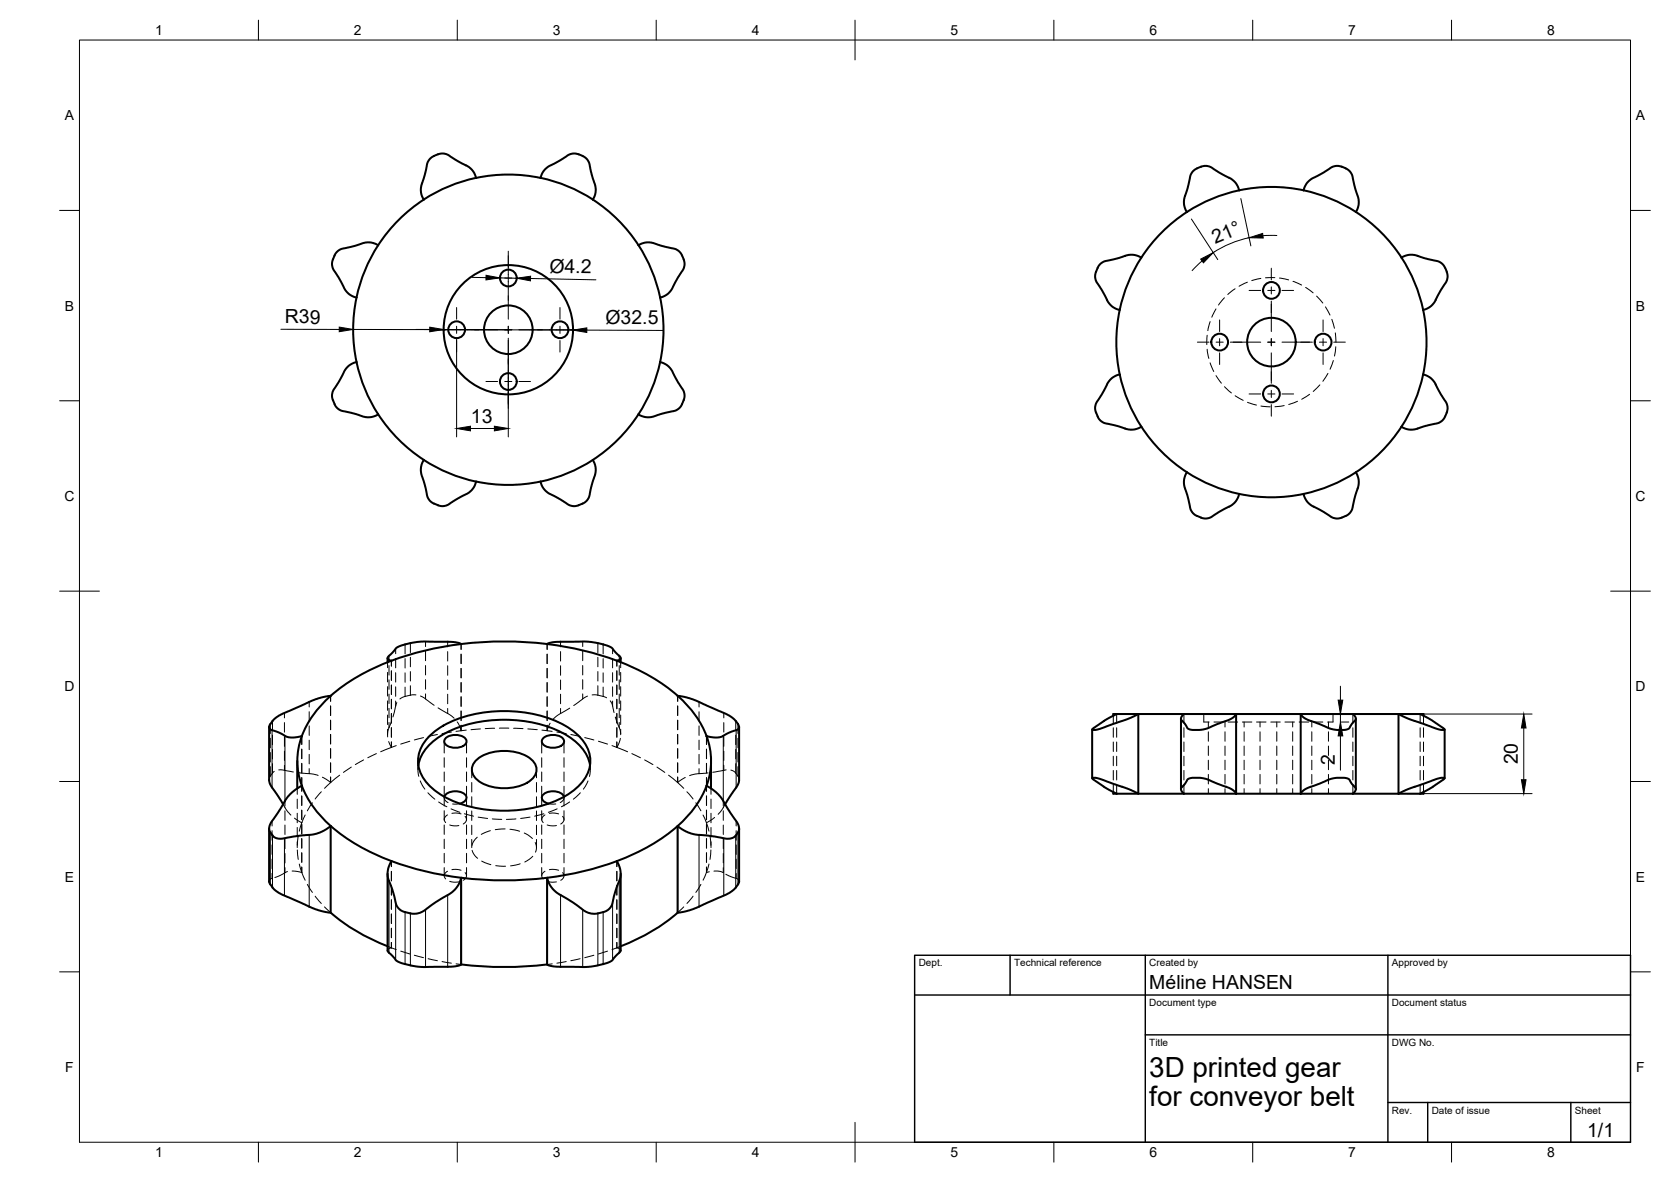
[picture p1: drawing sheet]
<svg xmlns="http://www.w3.org/2000/svg" width="420mm" height="297mm" viewBox="0 0 420 297" stroke-linecap="round" stroke-linejoin="round" font-family="sans-serif">
<!-- layer: Visible -->
<g fill="none" stroke="#000" stroke-width=".51">
<path d="M109.1 39.2l-1 .7-.5 .8-1.7 5.9v1.9l.7 1.7M109.1 39.2l2-.6 1.5 .3 5.5 3.2 1 1.2 .6 1.4M145.5 38.8l-1-.2-1.2 .2-5.3 3-1.4 1.3-.7 1.6M145.5 38.8l1 .4M146.5 39.2l1 .7 .5 .8 1.7 5.9v1.9l-.6 1.7M106.6 50.2a39 39 0 0 0-17 24.5M106.6 50.1a39.1 39.1 0 0 1 42.5 0M149.1 50.2a39 39 0 0 1 16.9 24.5M301 42.3l-1 .7-.6 .9-.8 3.3-.8 2.4-.1 1.7 .7 2M301 42.3l1.9-.6 1.7 .4 5.5 3.3 .8 .9 .7 1.5M327.8 47.8l.6-1.5 .8-.9 5.5-3.3 1.3-.4 1.9 .4 1.4 .9 .7 1.1 1.7 6.4-.2 1.5-.6 1.3M327.8 47.8a39 39 0 0 1 24.6 16.9"/>
<path d="M327.8 47.8a39 39 0 0 0-40.8 16.9M83.7 65.2l-.2 .9 .2 1.3 2.9 5.2 1.3 1.4 1.7 .8M89.6 74.8a39 39 0 0 0 5.5 29.3M95.1 61.6l-1.3-.5-1.5-.2-6.4 1.7-1.3 .9-.9 1.7M160.5 61.6l1.3-.5 1.5-.2 6.5 1.7 1.1 .7 .8 1.4 .4 1.4-.3 1.7-3.4 5.5-.9 .8-1.5 .7M166 74.8a39 39 0 0 1 0 16.2M275.6 68.3l-.2 .9 .2 1.4 1.6 2.6 1.4 2.6 1.4 1.4 1.5 .7M287 64.8l-1.4-.6-1.4-.2-6.5 1.7-1.3 .9-.8 1.7M287 64.7a39 39 0 0 0 0 42.5M352.4 64.8l1.9-.8 1.7 .2 2.5 .8 3.3 .7 .9 .7 .6 .9M352.4 64.7a39 39 0 0 1 0 42.5M363.4 67.3l.4 1"/>
<path d="M363.8 68.3l.2 .9-.2 1.4-1.7 2.6-1.3 2.6-1.4 1.4-1.6 .7M89.6 91l-1.7 .8-1.3 1.4-2.9 5.1-.2 .9 .2 1.4M166 91l1.7 .8 1.3 1.4 2.9 5.1 .2 .9-.2 1.4M166 91a39 39 0 0 1-5.5 13.1M281.5 94.1l-1.5 .6-.9 .8-3.3 5.5-.4 1.8 .6 1.9 .6 .9 1 .7 3.3 .7 2.4 .8 1.7 .2 2-.8M357.8 94.1l1.6 .6 .9 .8 3.3 5.5 .4 1.8-.6 1.9M83.7 100.5l.4 1M84.1 101.6l.7 .9 .9 .7 3.3 .7 2.4 .8 1.7 .1 2-.7M95.1 104.1a39 39 0 0 0 11.5 11.5M106.6 115.6l-.7 1.7v1.8l1.7 6 .5 .8 1 .7 2 .6 1.5-.3 5.5-3.2 1-1.2 .6-1.5M106.6 115.6a39.1 39.1 0 0 0 42.5 0M149.1 115.6l.5 1.3 .2 1.6-1.6 6.2-.4 .8-.6 .7-1.7 .8"/>
<path d="M160.5 104.1a39 39 0 0 1-11.4 11.5M171.5 101.6l-.6 .9-1 .7-3.3 .7-2.4 .8-1.7 .1-2-.7M171.9 100.5l-.4 1M287 107.2a39 39 0 0 0 40.8 16.9M298.4 118.7l-.7 2 .1 1.7 .8 2.4 .8 3.3 .6 .9 1 .7M340.9 118.7l.6 1.3 .2 1.5-1.7 6.4-.9 1.3-1.7 .9M352.4 107.2a39 39 0 0 1-24.6 16.9M363.3 104.7l-.6 .9-.9 .7-3.3 .7-2.5 .8-1.7 .2-1.9-.8M135.9 121l.7 1.7 1.4 1.3 5.3 3 .9 .2 1.3-.2M301 129.7l1 .4M311.6 124.1l-.7 1.6-1.4 1.4-2.7 1.4-2.6 1.6-.9 .2-1.3-.2M327.8 124.1l.6 1.6 1.4 1.4 2.7 1.4 2.6 1.6 .9 .2 1.4-.2"/>
<path d="M83.1 174.9l-3.6 .8-8.4 3.7-2.1 1.2-1 1.4M83.2 174.9a25.8 25.8 0 0 0-7.3 10.1M97.5 165.4v1M98.4 166a49.2 49.2 0 0 0-15.2 8.9M101.9 162l-2.2 .8-2 2.2-.2 .3v.4l.9 .3M116 161.8l-.9-.3-1.6-.2-7.1-.1-4.5 .7M116 161.8a77.1 77.1 0 0 0-17.6 4.2M116 161.8a89.5 89.5 0 0 1 21.6 0M137.6 161.8h.1M137.6 161.8a77.1 77.1 0 0 1 17.5 4.2M150.3 161.6l-3.2-.4-6.3 .1-1.7 .1-1.5 .4M150.3 161.6l2.3 .6 1.3 .6 2.1 2.5-.1 .5-.8 .2"/>
<path d="M155.1 166a42.8 42.8 0 0 1 19.4 13.3l1.8 2.8 1.4 2.9M156.1 165.4v1M170.4 174.9l3.7 .8 8.7 3.8 2 1.4 1 1.7-.1 .5-.3 .3-2.2 .8-1.8 1-1.7 .1-2-.3M280.8 179.4h-.9v.5M297.3 179.8l.4-.4h13.1l-.8 .9-.9 .6-5.5 2.2-1.9 .3h-1.9l-1.1-.3-.8-1.3-.9-.9v-.5zM297.7 179.4h-11.5v20.1l-2.5-1.2-6.8-2.5-1.4-.3h-.9l.4 .4 2.8 2 3 1.6M327 179.4h-16.2v20.1l-.8-.9-.9-.6-5.5-2.2-1.9-.3h-1.9l-1.1 .3-1.8 2.4 .1 .5 .7 .8M327 179.4h13.2l.6 .8 .1 .5-1.8 2.5-1.1 .2h-1.9l-1.8-.3-5.5-2.2-1-.6zM327 179.5v19.9M340.2 179.4h11.4M351.6 179.4h4a2.87 2.87 0 0 1 2.3 .5l2.1 1.1 2.9 2 .3 .4h-.8l-1.4-.3-6.9-2.5zM351.7 179.5v19.9"/>
<path d="M357.1 179.4h.8v.5M67.7 182.7v13.6l.5 1.4 3 4.4M68 182l-.3 .6 .3 .7 2.3 .9 1.9 1 1.6 .1 2.1-.3M74.7 191.2v6.9M75.9 197.5l-2.2 1.4-1.7 1.9-4 6.2-.3 1.1 .3 1.1M75.9 197.5a25.4 25.4 0 0 0 7.3 10.1M75.9 185a17.7 17.7 0 0 0 0 12.5M105.2 192.3a12 12 0 0 1 6.9-8.1 34.2 34.2 0 0 1 29.3 0 12 12 0 0 1 7 8.1M107.6 185.4a24.8 24.8 0 0 1 15.5-6.5 31.6 31.6 0 0 1 20.5 4.4 9.4 9.4 0 0 1 4.7 9.1 12.5 12.5 0 0 1-7.7 8.4 34.2 34.2 0 0 1-29.1-.7 11.8 11.8 0 0 1-6.3-7.7 8.3 8.3 0 0 1 2.4-7zM112.1 185.5a3.8 3.8 0 0 1 5.1 .4 1.69 1.69 0 0 1-1.8 1.9l-1.2 .1a2.37 2.37 0 0 1-2.5-1.6zM119.5 191.3a11.5 11.5 0 0 1 11.1-2 5.8 5.8 0 0 1 4.2 3.4 3.7 3.7 0 0 1-2.3 4 12.4 12.4 0 0 1-12.3-.6 3.2 3.2 0 0 1-.7-4.8zM136.6 185.5a3.8 3.8 0 0 1 5.1 .4 1.69 1.69 0 0 1-1.8 1.9l-1.2 .1a2.37 2.37 0 0 1-2.5-1.6z"/>
<path d="M177.6 197.5l2.3 1.4 1.6 1.9 4 6.2 .3 1.1-.2 1.1a2.57 2.57 0 0 1-1.6 1.4l-1.4 .2-3.7-.7-4.1-.4-2.3-.8-2.1-1.3v21.8M177.6 185h.1M177.7 185a17.7 17.7 0 0 1 0 12.5M177.7 197.5a31 31 0 0 1-14.7 15.3l-3.8 1.9-4.1 1.7M178.8 191.2v6.9M185.8 182.7v13.6l-.5 1.4-3 4.4M274.6 183.4v12.1M274.8 183.1l3-2.1 2.5-1.3a2.37 2.37 0 0 1 1.9-.3h4l-2.5 1.2-7.1 2.6-1.9 .2zM279.9 199v.5h.9M280.8 199.5h16.9M296.9 180.6v17.7M297.7 199.5h29.3"/>
<path d="M327 199.4l.6-.6 .9-.6 5.8-2.4 1.8-.3h1.9l1.2 .3 .8 1.2 .8 1v.7l-.6 .8M327 199.5h13.2M340.2 199.5h11.4M340.9 180.6v17.7M351.6 199.5h5.5M351.7 199.4l2.4-1.1 6.9-2.5 1.4-.3h.8l-.3 .4-2.9 2-2.9 1.6M357.9 199v.5h-.8M363.2 183.4v12.1M67.7 208.2v13.4l.3 .7M83.1 207.6l-2.1 1.3-2.2 .8-4.2 .4-3.6 .7-1.5-.2a2.4 2.4 0 0 1-1.5-1.4M83.1 207.6v21.8l-3.6-.9-8.4-3.6-2.1-1.3-1-1.3M83.2 207.6a48.4 48.4 0 0 0 15.2 8.8"/>
<path d="M97.5 219.6v19.3l2.2 2.5 2.2 .9M98.4 216.4l-.7 1.4-.2 1.3a6.9 6.9 0 0 0 1 4l1.2 4.5 1 1.1 1.2 .5M98.4 216.4a76.5 76.5 0 0 0 17.6 4.2M111.7 200.2a3.4 3.4 0 0 1 4.5-1 1.3 1.3 0 0 1 1.1 1.3 1.3 1.3 0 0 1-1.1 1.3l-.6 .1M141.8 200.2a3.4 3.4 0 0 0-4.5-1 1.3 1.3 0 0 0-1.1 1.3 1.3 1.3 0 0 0 1.1 1.3l.6 .1M155.1 216.4l.7 1.4 .2 1.3a6.9 6.9 0 0 1-1 4l-1.2 4.5-1 1.1-1.1 .5M155.1 216.4a84.7 84.7 0 0 1-39.1 4.2M156.1 219.6v19.3l-2.3 2.6-1.4 .6-2.1 .5M185.8 208.2v13.4l-.6 1.2-1 1-1.7 1.1-8.4 3.6-3.7 .9M83.2 229.3a47.6 47.6 0 0 0 14.3 8.5M116 220.6l-.7 1.8-1.4 1.6-4.3 2.7-2.8 2.1-1.1 .5-1 .3h-1l-1.8-.4M116 220.6v21.8l-.7 .3-1.8 .2-7.1 .1-2-.2-2.5-.5"/>
<path d="M150.3 229.5l-1.5 .1-1.2-.4-3.7-2.5-3.6-2.1-1.1-1-.8-.9-.8-2.1v21.8M151.7 229.2l-1.4 .3M170.4 229.3a47.6 47.6 0 0 1-14.3 8.5M116 242.4a89.5 89.5 0 0 0 21.6 0M137.6 242.4l1.5 .5 1.7 .1h6.3l3.2-.4"/>
<circle cx="127.8" cy="69.9" r="2.11"/>
<circle cx="319.7" cy="73" r="2.11"/>
<circle cx="114.8" cy="82.9" r="2.11"/>
<circle cx="127.8" cy="82.9" r="16.3"/>
<circle cx="127.8" cy="82.9" r="6.1"/>
<circle cx="127.8" cy="95.9" r="2.11"/>
<circle cx="140.8" cy="82.9" r="2.11"/>
<circle cx="306.7" cy="86" r="2.11"/>
<circle cx="319.7" cy="86" r="6.1"/>
<circle cx="319.7" cy="99" r="2.11"/>
<circle cx="332.7" cy="86" r="2.11"/>
</g>
<!-- layer: Hidden Narrow -->
<g fill="none" stroke="#000" stroke-width=".25">
<path d="M71.5 179.2v1.2M77.7 176.4v1.3M77.7 178.9v2.3M83.1 174.9v1.3M83.1 177.4v2.4M97.8 164.8v1.3M97.8 167.3v2.4M97.8 170.8v2.4M97.8 174.4v2.4M97.8 178v2.4M98.4 166v1.4M98.4 168.6v2.4"/>
<path d="M98.4 172.2v2.3M98.4 175.7v2.4M98.4 179.3v2.4M99.5 163v1.3M99.5 165.5v2.3M99.5 169v2.4M99.5 172.6v2.4M99.5 176.2v1.2M101.9 162v2.3M101.9 165.5v2.4M101.9 169.1v2.4M101.9 172.7v2.3"/>
<path d="M103.2 161.6v2.4M103.2 165.2v2.4M103.2 168.8v2.3M103.2 172.3v2.4M107 161.2v1.3M107 163.7v2.3M107 167.2v2.4M107 170.8v2.4M107 174.4v1.2M112.6 161.3v1.2M112.6 163.8v2.3M112.6 167.3v2.4"/>
<path d="M112.6 170.9v2.4M112.6 174.5v2.4M112.6 178v1.3M115.9 161.8v1.4M115.9 164.4v2.4M115.9 168v2.3M115.9 171.5v2.4M115.9 175.1v2.4M115.9 178.7v2.4M137.6 161.8v1.4M137.6 164.4v2.4M137.6 168v2.3"/>
<path d="M137.6 171.5v2.4M137.6 175.1v2.4M137.6 178.7v2.4M140.9 161.3v1.2M140.9 163.8v2.3M140.9 167.3v2.4M140.9 170.9v2.4M140.9 174.5v2.4M140.9 178v1.3M146.5 161.2v1.3M146.5 163.7v2.3M146.5 167.2v2.4"/>
<path d="M146.5 170.8v2.4M146.5 174.4v1.2M150.3 161.6v2.4M150.3 165.2v2.4M150.3 168.8v2.3M150.3 172.3v2.4M151.7 162v2.3M151.7 165.5v2.4M151.7 169.1v2.4M151.7 172.7v2.3M154 163v1.3M154 165.5v2.3"/>
<path d="M154 169v2.4M154 172.6v2.4M154 176.2v1.2M155.1 166v1.4M155.1 168.6v2.4M155.1 172.2v2.3M155.1 175.7v2.4M155.1 179.3v2.4M155.7 164.8v1.3M155.7 167.3v2.4M155.7 170.8v2.4M155.7 174.4v2.4"/>
<path d="M155.7 178v2.4M170.4 174.9v1.3M170.4 177.4v2.4M175.8 176.4v1.3M175.8 178.9v2.3M182 179.2v1.2M68 182v2.3M68 185.5v2.4M68 189.1v2.4M68 192.7v2.3M68.5 181.2v2.4M68.5 184.7v2.4"/>
<path d="M68.5 188.3v2.4M68.5 191.9v2.4M71.5 181.6v2.4M71.5 185.2v2.4M71.5 188.8v2.3M71.5 192.3v1.3M75.9 185.1v2M75.9 188.3v2.4M75.9 191.9v2.4M75.9 195.4v3.4M77.7 182.4v2.4M77.7 186v2.4"/>
<path d="M77.7 189.6v2.4M77.7 193.2v1.2M83.1 181v2.4M83.1 184.6v2.4M83.1 188.1v2.4M83.1 191.7v2.4M83.1 195.3v1.3M97.8 181.6v1.2M98.4 182.9v2.4M98.4 186.4v1.4M115.9 182.3v1.3M137.6 182.3v1.3"/>
<path d="M155.1 182.9v2.4M155.1 186.4v1.4M155.7 181.6v1.2M170.4 181v2.4M170.4 184.6v2.4M170.4 188.1v2.4M170.4 191.7v2.4M170.4 195.3v1.3M175.8 182.4v2.4M175.8 186v2.4M175.8 189.6v2.4M175.8 193.2v1.2"/>
<path d="M177.7 185.1v2M177.7 188.3v2.4M177.7 191.9v2.4M177.7 195.4v3.4M182 181.6v2.4M182 185.2v2.4M182 188.8v2.3M182 192.3v1.3M185 181.2v2.4M185 184.7v2.4M185 188.3v2.4M185 191.9v2.4"/>
<path d="M185.5 182v2.3M185.5 185.5v2.4M185.5 189.1v2.4M185.5 192.7v2.3M68.4 206.3v1.3M68.4 208.8v2.3M68.4 212.3v2.4M68.4 215.9v2.4M68.4 219.5v1.2M71.6 201.3v1.3M71.6 203.8v2.3M71.6 207.3v2.4"/>
<path d="M71.6 210.9v2.4M71.6 214.5v2.4M71.6 218v1.3M75.9 200v2.4M75.9 203.6v2.4M75.9 207.2v2.4M75.9 210.7v2.4M75.9 214.3v2.4M75.9 217.9v1.4M98.4 216.4v1.4M98.4 219v2.4M155.1 216.4v1.4"/>
<path d="M155.1 219v2.4M177.7 200v2.4M177.7 203.6v2.4M177.7 207.2v2.4M177.7 210.7v2.4M177.7 214.3v2.4M177.7 217.9v1.4M181.9 201.3v1.3M181.9 203.8v2.3M181.9 207.3v2.4M181.9 210.9v2.4M181.9 214.5v2.4"/>
<path d="M181.9 218v1.3M185.1 206.3v1.3M185.1 208.8v2.3M185.1 212.3v2.4M185.1 215.9v2.4M185.1 219.5v1.2M98.4 222.6v2.3M98.4 226.1v2.4M98.4 229.7v2.4M98.4 233.3v2.4M98.4 236.8v1.4M155.1 222.6v2.3"/>
<path d="M155.1 226.1v2.4M155.1 229.7v2.4M155.1 233.3v2.4M155.1 236.8v1.4"/>
</g>
<!-- layer: Hidden -->
<g fill="none" stroke="#000" stroke-width=".25">
<path d="M305.8 77.6l-1.1 2.1M307.9 74.8l-1.5 1.9M310.6 72.6l-1.9 1.4M313.6 70.9l-2 1M317 70l-2.3 .5M320.5 69.8h-2.3M321.7 69.9l2.3 .4M325.1 70.7l2.2 .9M328.3 72.2l1.9 1.4M331 74.4l1.6 1.8M333.3 77.1l1.1 2.1M303.5 84.3l-.1 2.3"/>
<path d="M303.5 87.8l.5 2.3M304.3 80.8l-.6 2.3M304.3 91.2l.9 2.2M305.8 94.4l1.3 1.9M307.9 97.2l1.7 1.5M310.6 99.4l2 1.2M329.3 99.1l-2 1.2M331.9 96.7l-1.7 1.7M333.9 93.8l-1.3 2M334.9 80.2l.6 2.3M335.3 90.6l-.9 2.2M335.7 83.7l.2 2.3"/>
<path d="M335.9 87.2l-.3 2.3M313.7 101.1l2.2 .7M317.1 102l2.3 .2M322.9 101.9l-2.3 .3M326.2 100.8l-2.2 .8M83.1 174.9v1.3M83.1 177.4v2.4M97.5 166.4v1.4M97.5 169v2.4M97.5 172.6v2.3M97.5 176.1v2.4M97.5 179.7v2.4"/>
<path d="M98.4 166v1.4M98.4 168.6v2.4M98.4 172.2v2.3M98.4 175.7v2.4M98.4 179.3v2.4M99.8 176.6l-1 3.6M104.6 174.6h-.9l-1.8 .4-1.4 .6M105.7 174.9l1.1 .6 2.4 1.7M110.2 177.9l3 1.8 1 .8M116 161.8v1.4M116 164.4v2.4M116 168v2.4"/>
<path d="M116 171.5v2.4M116 175.1v2.4M116 178.7v2.4M137.6 161.8v1.4M137.6 164.4v2.4M137.6 168v2.4M137.6 171.5v2.4M137.6 175.1v2.4M137.6 178.7v2.4M143.3 178l-3 1.7-1.3 1.1M147.7 174.9l-3.4 2.4M148.9 174.6l1.3 .1 2.3 .7"/>
<path d="M153.4 176.1l.5 .8 .5 2.2M155.1 166v1.4M155.1 168.6v2.4M155.1 172.2v2.3M155.1 175.7v2.4M155.1 179.3v2.4M156.1 166.4v1.4M156.1 169v2.4M156.1 172.6v2.3M156.1 176.1v2.4M156.1 179.7v2.4M170.4 174.9v1.3"/>
<path d="M170.4 177.4v2.4M279.9 179.9v1.8M280.8 179.4v2.3M297.7 179.4v2.3M302.7 179.4v2h1.3M335.2 179.4v2h-1.4M340.2 179.4v2.3M357.1 179.4v2.3M357.9 179.9v1.8M69 193.9l-1.1 1.3-.2 .8M70.1 193.5l3.7 .5M74.7 198.1v1.5"/>
<path d="M75 194.2l3.8 .3 1.2 .4M75.9 185v2.1M75.9 188.2v2.4M75.9 191.8v2.4M75.9 195.4v3.4M80.8 199l-1.6 1.8M81.1 195.3l2 1.3M83.1 196.6l-1.5 1.5M83.1 181v2.4M83.1 184.6v2.4M83.1 188.1v2.4M83.1 191.7v2.4"/>
<path d="M83.1 195.3v1.3M85.4 194.8l-2.3 1.8M88.3 192.8l-1.9 1.3M91.4 191l-2.1 1.1M94.6 189.4l-2.1 1M97.5 183.3v1.3M97.7 186.4l.7 1.4v-1.3M98.4 181.3v.2a6.1 6.1 0 0 0-.9 3.7M98.4 182.9v2.4M99.6 187.4l-3.9 1.5M103 186.3l-2.2 .7M105.1 191.2v2.2"/>
<path d="M105.2 192.3l-.1 1.6 .2 1.2M105.7 196.2l1.1 2.1M106.5 185.4l-2.3 .6M107.6 199.2l1.7 1.6M110 184.6l-2.3 .5M111.7 186.3v2.9M111.7 190.4v2.4M111.7 194v2.4M111.7 197.6v5M113.5 184l-2.4 .4M115 181.4l1 2.2M116 182.3v1.3"/>
<path d="M116 183.6l-1.3 .2M117.2 183.5l-1.2 .1M117.3 186.3v2.9M117.3 190.4v2.4M117.3 194v2.4M117.3 197.6v5M118.6 193.4v2.1M118.6 196.6v2.4M120.8 183.2l-2.4 .2M124.4 183l-2.4 .1M125.6 183h2.4M129.1 183l2.4 .1"/>
<path d="M132.7 183.2l2.4 .2M134.9 193.4v2.1M134.9 196.6v2.4M136.2 186.3v2.9M136.2 190.4v2.4M136.2 194v2.4M136.2 197.6v5M136.3 183.5l2.5 .3M138.3 181.7l-.7 1.9v-1.3M140 184l2.4 .4M141.8 186.3v2.9M141.8 190.4v2.4"/>
<path d="M141.8 194v2.4M141.8 197.6v5M143.5 184.6l2.4 .5M145.9 199.2l-1.7 1.6M147 185.4l2.3 .6M147.8 196.2l-1.1 2.1M148.3 192.3l.1 1.6-.2 1.2M148.4 191.2v2.2M150.5 186.3l2.3 .7M154.7 180.2l1.2 3 .2 1.2M155.1 186.5v1.3l2.7 1.1M155.1 182.9v2.4"/>
<path d="M156 185.6l-.9 2.2-1.2-.4M156.1 183.3v1.3M158.9 189.4l2.1 1M162.1 191l2.1 1.1M165.2 192.8l2 1.3M168.1 194.8l3.8 3.3M170.4 195.3v1.3l1.9-1.2M170.4 181v2.4M170.4 184.6v2.4M170.4 188.1v2.4M170.4 191.7v2.4M172.7 199l1.6 1.8"/>
<path d="M177.6 185v2.1M177.6 188.2v2.4M177.6 191.8v2.4M177.6 195.4v3.4M178 194.2l-3.2 .3-1.4 .4M178.8 198.1v1.5M182.6 193.5l-3.4 .6M183.8 193.5l1.2 .7 .7 1 .1 .8M279.9 182.9v2.4M279.9 186.5v2.4M279.9 190v2.4M279.9 193.6v2.4"/>
<path d="M279.9 197.2v1.8M280.8 182.9v2.4M280.8 186.5v2.4M280.8 190v2.4M280.8 193.6v2.4M280.8 197.2v2.3M297.7 182.9v2.4M297.7 186.5v2.4M297.7 190v2.4M297.7 193.6v2.4M297.7 197.2v2.3M303.8 181.4v1.3"/>
<path d="M303.8 183.9v2.4M303.8 187.5v2.4M303.8 191v2.4M303.8 194.6v2.4M303.8 198.2v1.3M305.2 181.4h2.4M308 181.4v1.3M308 183.9v2.4M308 187.5v2.4M308 191v2.4M308 194.6v2.4M308 198.2v1.3"/>
<path d="M308.8 181.4h2.4M312.4 181.4h2.4M312.8 181.4v1.3M312.8 183.9v2.4M312.8 187.5v2.4M312.8 191v2.4M312.8 194.6v2.4M312.8 198.2v1.3M316 181.4h2.3M316.8 181.4v1.3M316.8 183.9v2.4M316.8 187.5v2.4"/>
<path d="M316.8 191v2.4M316.8 194.6v2.4M316.8 198.2v1.3M319.5 181.4h2.4M321 181.4v1.3M321 183.9v2.4M321 187.5v2.4M321 191v2.4M321 194.6v2.4M321 198.2v1.3M323.1 181.4h2.4M325 181.4v1.3"/>
<path d="M325 183.9v2.4M325 187.5v2.4M325 191v2.4M325 194.6v2.4M325 198.2v1.3M326.7 181.4h2.4M329.8 181.4v1.3M329.8 183.9v2.4M329.8 187.5v2.4M329.8 191v2.4M329.8 194.6v2.4M329.8 198.2v1.3"/>
<path d="M330.2 181.4h2.4M334 181.4v1.3M334 183.9v2.4M334 187.5v2.4M334 191v2.4M334 194.6v2.4M334 198.2v1.3M340.2 182.9v2.4M340.2 186.5v2.4M340.2 190v2.4M340.2 193.6v2.4M340.2 197.2v2.3"/>
<path d="M357.1 182.9v2.4M357.1 186.5v2.4M357.1 190v2.4M357.1 193.6v2.4M357.1 197.2v2.3M357.9 182.9v2.4M357.9 186.5v2.4M357.9 190v2.4M357.9 193.6v2.4M357.9 197.2v1.8M71.2 202.1l1 1.6 .9 1.1M72.3 219l-3.2 1.5"/>
<path d="M73.4 218.9l2.5 .4M74 205.6l1.9 1.1M74.7 200.8v2.4M74.7 204.4v2.4M74.7 207.9v2.4M74.7 211.5v1.5M74.8 213.6l.2 2.4M75 210l-.2 2.4M75.2 217.1l.7 2.2M75.9 206.7v.1M75.9 219.3h.1M75.9 219.3l.8 1.9"/>
<path d="M75.9 206.8l-.7 2.1M75.9 200v2.4M75.9 203.6v2.4M75.9 207.2v2.4M75.9 210.7v2.4M75.9 214.3v2.4M75.9 217.9v1.4M76.7 204.8l-.8 2M78.5 201.7l-1.2 2.1M98.4 216.4v1.4M98.4 219v2.3M110.3 201.5l2.1 1.2"/>
<path d="M111.7 203.7v2.4M111.7 207.3v2.4M111.7 210.9v2.4M111.7 214.4v2.4M111.7 218v2.1M111.7 200.2l.2 .8 .7 .7M112.5 219a1.15 1.15 0 0 0-.4 1.9M112.5 204.8a1.15 1.15 0 0 0-.4 1.9M113.1 207.3l1.2 .2h1.1M113.4 203.3l2.2 .8M113.6 218.6l1.3-.1 1 .2M113.6 204.4l1.3-.1 1 .2"/>
<path d="M115.6 202h-1.8M116.8 204.5l2.3 .6M116.9 219.3a1.15 1.15 0 0 1-.4 1.9M116.9 205.2a1.15 1.15 0 0 1-.4 1.9M117.3 203.7v2.4M117.3 207.3v2.4M117.3 210.9v2.4M117.3 214.4v2.4M117.3 218v2.1M118.6 200.2v2.4M118.6 203.8v2.4M118.6 207.4v2.3"/>
<path d="M118.6 211v2M118.7 213.7l.7 1.3 .7 .7M120 210.4l-.8 .9-.5 1.2M120.2 205.3l2.4 .4M121.1 216.4l2.3 .9M123.3 208.8l-2.3 .9M123.8 205.8l2.4 .1M124.7 217.5l2.4 .2M127 208.3l-2.5 .2M128.2 208.4l2.5 .5M129.7 205.8l-2.4 .1M130.8 217.1l-2.4 .5"/>
<path d="M131.8 209.3l1 .6 1.1 .8M133.3 205.3l-2.4 .4M134 215.2l-2 1.4M134.6 211.7l.3 1.2-.3 1.3M134.9 200.2v2.4M134.9 203.8v2.4M134.9 207.4v2.3M134.9 211v2M136.2 203.7v2.4M136.2 207.3v2.4M136.2 210.9v2.4M136.2 214.4v2.4"/>
<path d="M136.2 218v2.1M136.7 204.5l-2.3 .6M137 204.8a1.16 1.16 0 0 0-.4 1.9M137 219a1.16 1.16 0 0 0-.4 1.9M137.6 207.3l1.2 .2h1.1M137.9 202h1.8M138.1 204.4l1.3-.1 1.1 .2M138.1 218.6l1.3-.1 1.1 .2M140.1 203.3l-2.2 .8M141.5 205.2a1.15 1.15 0 0 1-.5 1.9M141.5 219.3a1.15 1.15 0 0 1-.5 1.9M141.8 200.2l-.2 .8-.7 .7"/>
<path d="M141.8 203.7v2.4M141.8 207.3v2.4M141.8 210.9v2.4M141.8 214.4v2.4M141.8 218v2.1M143.2 201.5l-2 1.2M155.1 216.4v1.4M155.1 219v2.3M175 201.7l1.2 2.1M176.8 204.8l.8 2M177.6 217.9l.1 1.4M177.6 219.3l-.8 1.9"/>
<path d="M177.6 206.8l.7 2.1M177.6 200v2.4M177.6 203.6v2.4M177.6 207.2v2.4M177.6 210.7v2.4M177.6 214.3v2.4M177.7 206.7l-.1 .1M178.3 217.1l-.7 2.2M178.4 219.1l-.7 .2M178.5 210l.3 2.4M178.8 213.6l-.3 2.4M178.8 200.8v2.4"/>
<path d="M178.8 204.4v2.4M178.8 207.9v2.4M178.8 211.5v1.5M179.5 218.9l1.5 .1 .9 .3M179.7 205.4l-2 1.3M182.3 202.1l-.9 1.6-.8 .9M182.5 219.7l1.5 .7a2.25 2.25 0 0 1 1.8 .8v.3M68.4 220.7l-.6 .4-.1 .4M77.3 222.3l1.2 2M79.2 225.2l1.6 1.8M81.6 227.9l1.5 1.5M97.5 237.8l.9 .4"/>
<path d="M98.4 238.2l-.6 .2-.3 .4M98.4 222.5v2.4M98.4 226.1v2.4M98.4 229.7v2.4M98.4 233.3v2.3M98.4 236.8v1.4M98.4 238.2l1.2 .4M100.8 239l2.2 .7M113.1 221.5l1.2 .2 1.1-.1M137.6 221.5l1.2 .2 1.1-.1M152.8 239l-2.3 .7M155.1 236.8v1.4l.6 .2 .4 .4"/>
<path d="M155.1 222.5v2.4M155.1 226.1v2.4M155.1 229.7v2.4M155.1 233.3v2.3M156.1 237.8l-2.2 .8M171.9 227.9l-1.5 1.5M174.3 225.2l-1.6 1.8M176.2 222.3l-1.2 2M104.2 240.1l2.3 .6M107.7 240.9l2.3 .5M111.1 241.6l2.4 .4M114.7 242.2l1.3 .2"/>
<path d="M138.9 242.2l-1.3 .2M142.4 241.6l-2.4 .4M145.9 240.9l-2.4 .5M149.3 240.1l-2.3 .6"/>
</g>
<!-- layer: Visible Narrow -->
<g fill="none" stroke="#000" stroke-width=".25">
<path d="M98.4 166h.1M155.1 166h.1M68.4 183.5v14.4M71.6 184.9v16.4M75.9 185v.1M177.7 185v.1M181.9 184.9v16.4M185.1 183.5v14.4M68 209.2v13.1M68.5 210v13M71.5 210.7v14.4M77.7 209.8v18"/>
<path d="M83.1 207.6v21.8M170.4 207.6v21.8M175.8 209.8v18M182 210.7v14.4M185 210v13M185.5 209.2v13.1M97.8 221.4v18M99.5 226.8v14.4M101.9 229.2v13.1M103.2 229.5v13.1M107 228.6v14.4M112.6 224.9v18.1"/>
<path d="M115.9 220.6v21.8M137.6 220.6v21.8M140.9 224.9v18.1M146.5 228.6v14.4M150.3 229.5v13.1M151.7 229.2v13.1M154 226.8v14.4M155.7 221.4v18"/>
</g>
<!-- layer: BORDER -->
<g fill="none" stroke="#000" stroke-width=".25">
<path d="M20 10.1h390v276.9h-390zM65 5.1v5M115 5.1v5M165 5.1v5M215 5.1v10M265 5.1v5M315 5.1v5M365 5.1v5M15 52.9h5M410 52.9h5M15 100.7h5M410 100.7h5"/>
<path d="M15 148.6h10M405 148.6h10M15 196.4h5M410 196.4h5M15 244.2h5M410 244.2h5M65 287v5M115 287v5M165 287v5M215 282.1v9.9M265 287v5M315 287v5"/>
<path d="M365 287v5"/>
</g>
<!-- layer: TITLEBLOCK -->
<path d="M230 240.1h180v46.9h-180zM230 250h180M254 240.1v9.9M288 240.1v46.9M349 240.1v46.9M288 260.1h122M349 277.1h61M359 277.1v9.9M395 277.1v9.9" fill="none" stroke="#000" stroke-width=".36"/>
<!-- layer: Smart Centers -->
<g fill="none" stroke="#000" stroke-width=".25">
<path d="M114.8 77.3v2.9M122.2 69.9h2.9M126.9 69.9h1.8M127.8 63.1v17.1M130.5 69.9h2.9M140.8 77.3v2.9M314.1 73h2.9M318.8 73h1.8M319.7 67.4v2.9M319.7 72.1v1.8M319.7 75.7v7.6M322.3 73h3"/>
<path d="M108.1 82.9h17M114.8 82v1.8M114.8 85.6v2.9M122.2 95.9h2.9M126.9 82.9h1.8M126.9 95.9h1.8M127.8 82v1.8M127.8 85.6v17M130.5 82.9h17.1M130.5 95.9h2.9M140.8 82v1.8M140.8 85.6v2.9"/>
<path d="M301.1 86h2.9M305.8 86h1.8M306.7 80.4v2.9M306.7 85.1v1.8M306.7 88.7v2.9M309.4 86h7.6M314.1 99h2.9M318.8 86h1.8M318.8 99h1.8M319.7 85.1v1.8M319.7 88.7v7.6M319.7 98.1v1.8"/>
<path d="M322.3 86h7.7M322.3 99h3M331.8 86h1.8M332.7 80.4v2.9M332.7 85.1v1.8M332.7 88.7v2.9M335.3 86h3M319.7 101.7v2.9"/>
</g>
<!-- layer: FD_Dimensions -->
<g fill="none" stroke="#000" stroke-width=".25">
<path d="M299.6 55l6.6 10.2M312 49.9l2.5 11.9M314.1 59.7a26.8 26.8 0 0 0-9 3.8M321.1 59.2h-3.5M118.7 69.7l3.5 .1M125.7 69.8l4.2 .1M133.4 70l16.4 .3M302.3 65.6l-2.6 2.4M70.6 82.7l14.7 .1M88.8 82.8l39 .1M104.6 82.8h3.5M111.5 82.8l32.6 .2"/>
<path d="M114.8 85v24.8M127.8 85v24.8M147.6 83h19.2M118.3 107.7h6M337 172.5v3.4M337 179.4v2M337.3 179.4h1.8M353.7 179.4h31.5M337 184.9v8.7M337.3 181.4h1.8M353.7 199.4h31.5M383.1 183v12.9"/>
</g>
<g fill="#000" stroke="#000" stroke-width=".25">
<path d="M314.1 59.7l3.4-1 .1 1.1zM122.2 69.2l3.5 .6-3.5 .5zM129.9 69.9l3.5-.5v1.2zM301.9 65.1l3.2-1.6-2.5 2.5zM85.3 82.2l3.5 .6-3.5 .6zM108.1 82.2l3.4 .6-3.4 .6zM144.1 83l3.5-.6v1.2zM114.8 107.7l3.5-.6v1.2zM124.3 107.1l3.5 .6-3.5 .6zM336.5 175.9h1.1l-.6 3.5zM337 181.4l.6 3.5h-1.1zM382.5 195.9h1.2l-.6 3.5z"/>
<path d="M383.1 179.4l.6 3.6h-1.2z"/>
</g>
<g font-size="7">
<text x="289" y="270.6">3D printed gear</text>
<text x="289" y="278.1">for conveyor belt</text>
</g>
<g font-size="4.9">
<text x="305.5" y="61.3" transform="rotate(-23 305.5 61.3)">21°</text>
<text x="138.1" y="68.5" transform="rotate(1 138.1 68.5)">Ø4.2</text>
<text x="71.6" y="81.3">R39</text>
<text x="152.3" y="81.4">Ø32.5</text>
<text x="118.4" y="106.2">13</text>
<text x="335.6" y="192.3" transform="rotate(-90 335.6 192.3)">2</text>
<text x="381.7" y="192.1" transform="rotate(-90 381.7 192.1)">20</text>
<text x="289" y="248.5">Méline HANSEN</text>
<text x="399.1" y="285.7">1/1</text>
</g>
<g font-size="3.5">
<text x="39" y="8.8">1</text>
<text x="89" y="8.8">2</text>
<text x="139" y="8.8">3</text>
<text x="189" y="8.8">4</text>
<text x="239" y="8.8">5</text>
<text x="289" y="8.8">6</text>
<text x="339" y="8.8">7</text>
<text x="389" y="8.8">8</text>
<text x="16.3" y="30.2">A</text>
<text x="411.3" y="30.2">A</text>
<text x="16.3" y="78">B</text>
<text x="411.3" y="78">B</text>
<text x="16.2" y="125.9">C</text>
<text x="411.2" y="125.9">C</text>
<text x="16.2" y="173.7">D</text>
<text x="411.2" y="173.7">D</text>
<text x="16.3" y="221.6">E</text>
<text x="411.3" y="221.6">E</text>
<text x="16.4" y="269.4">F</text>
<text x="411.4" y="269.4">F</text>
<text x="39" y="290.8">1</text>
<text x="89" y="290.8">2</text>
<text x="139" y="290.8">3</text>
<text x="189" y="290.8">4</text>
<text x="239" y="290.8">5</text>
<text x="289" y="290.8">6</text>
<text x="339" y="290.8">7</text>
<text x="389" y="290.8">8</text>
</g>
<g font-size="2.5">
<text x="231" y="242.9">Dept.</text>
<text x="255" y="242.9">Technical reference</text>
<text x="289" y="242.9">Created by</text>
<text x="350" y="242.9">Approved by</text>
<text x="289" y="252.8">Document type</text>
<text x="350" y="252.8">Document status</text>
<text x="289" y="262.9">Title</text>
<text x="350" y="262.9">DWG No.</text>
<text x="350" y="279.9">Rev.</text>
<text x="360" y="279.9">Date of issue</text>
<text x="396" y="279.9">Sheet</text>
</g>
</svg>
